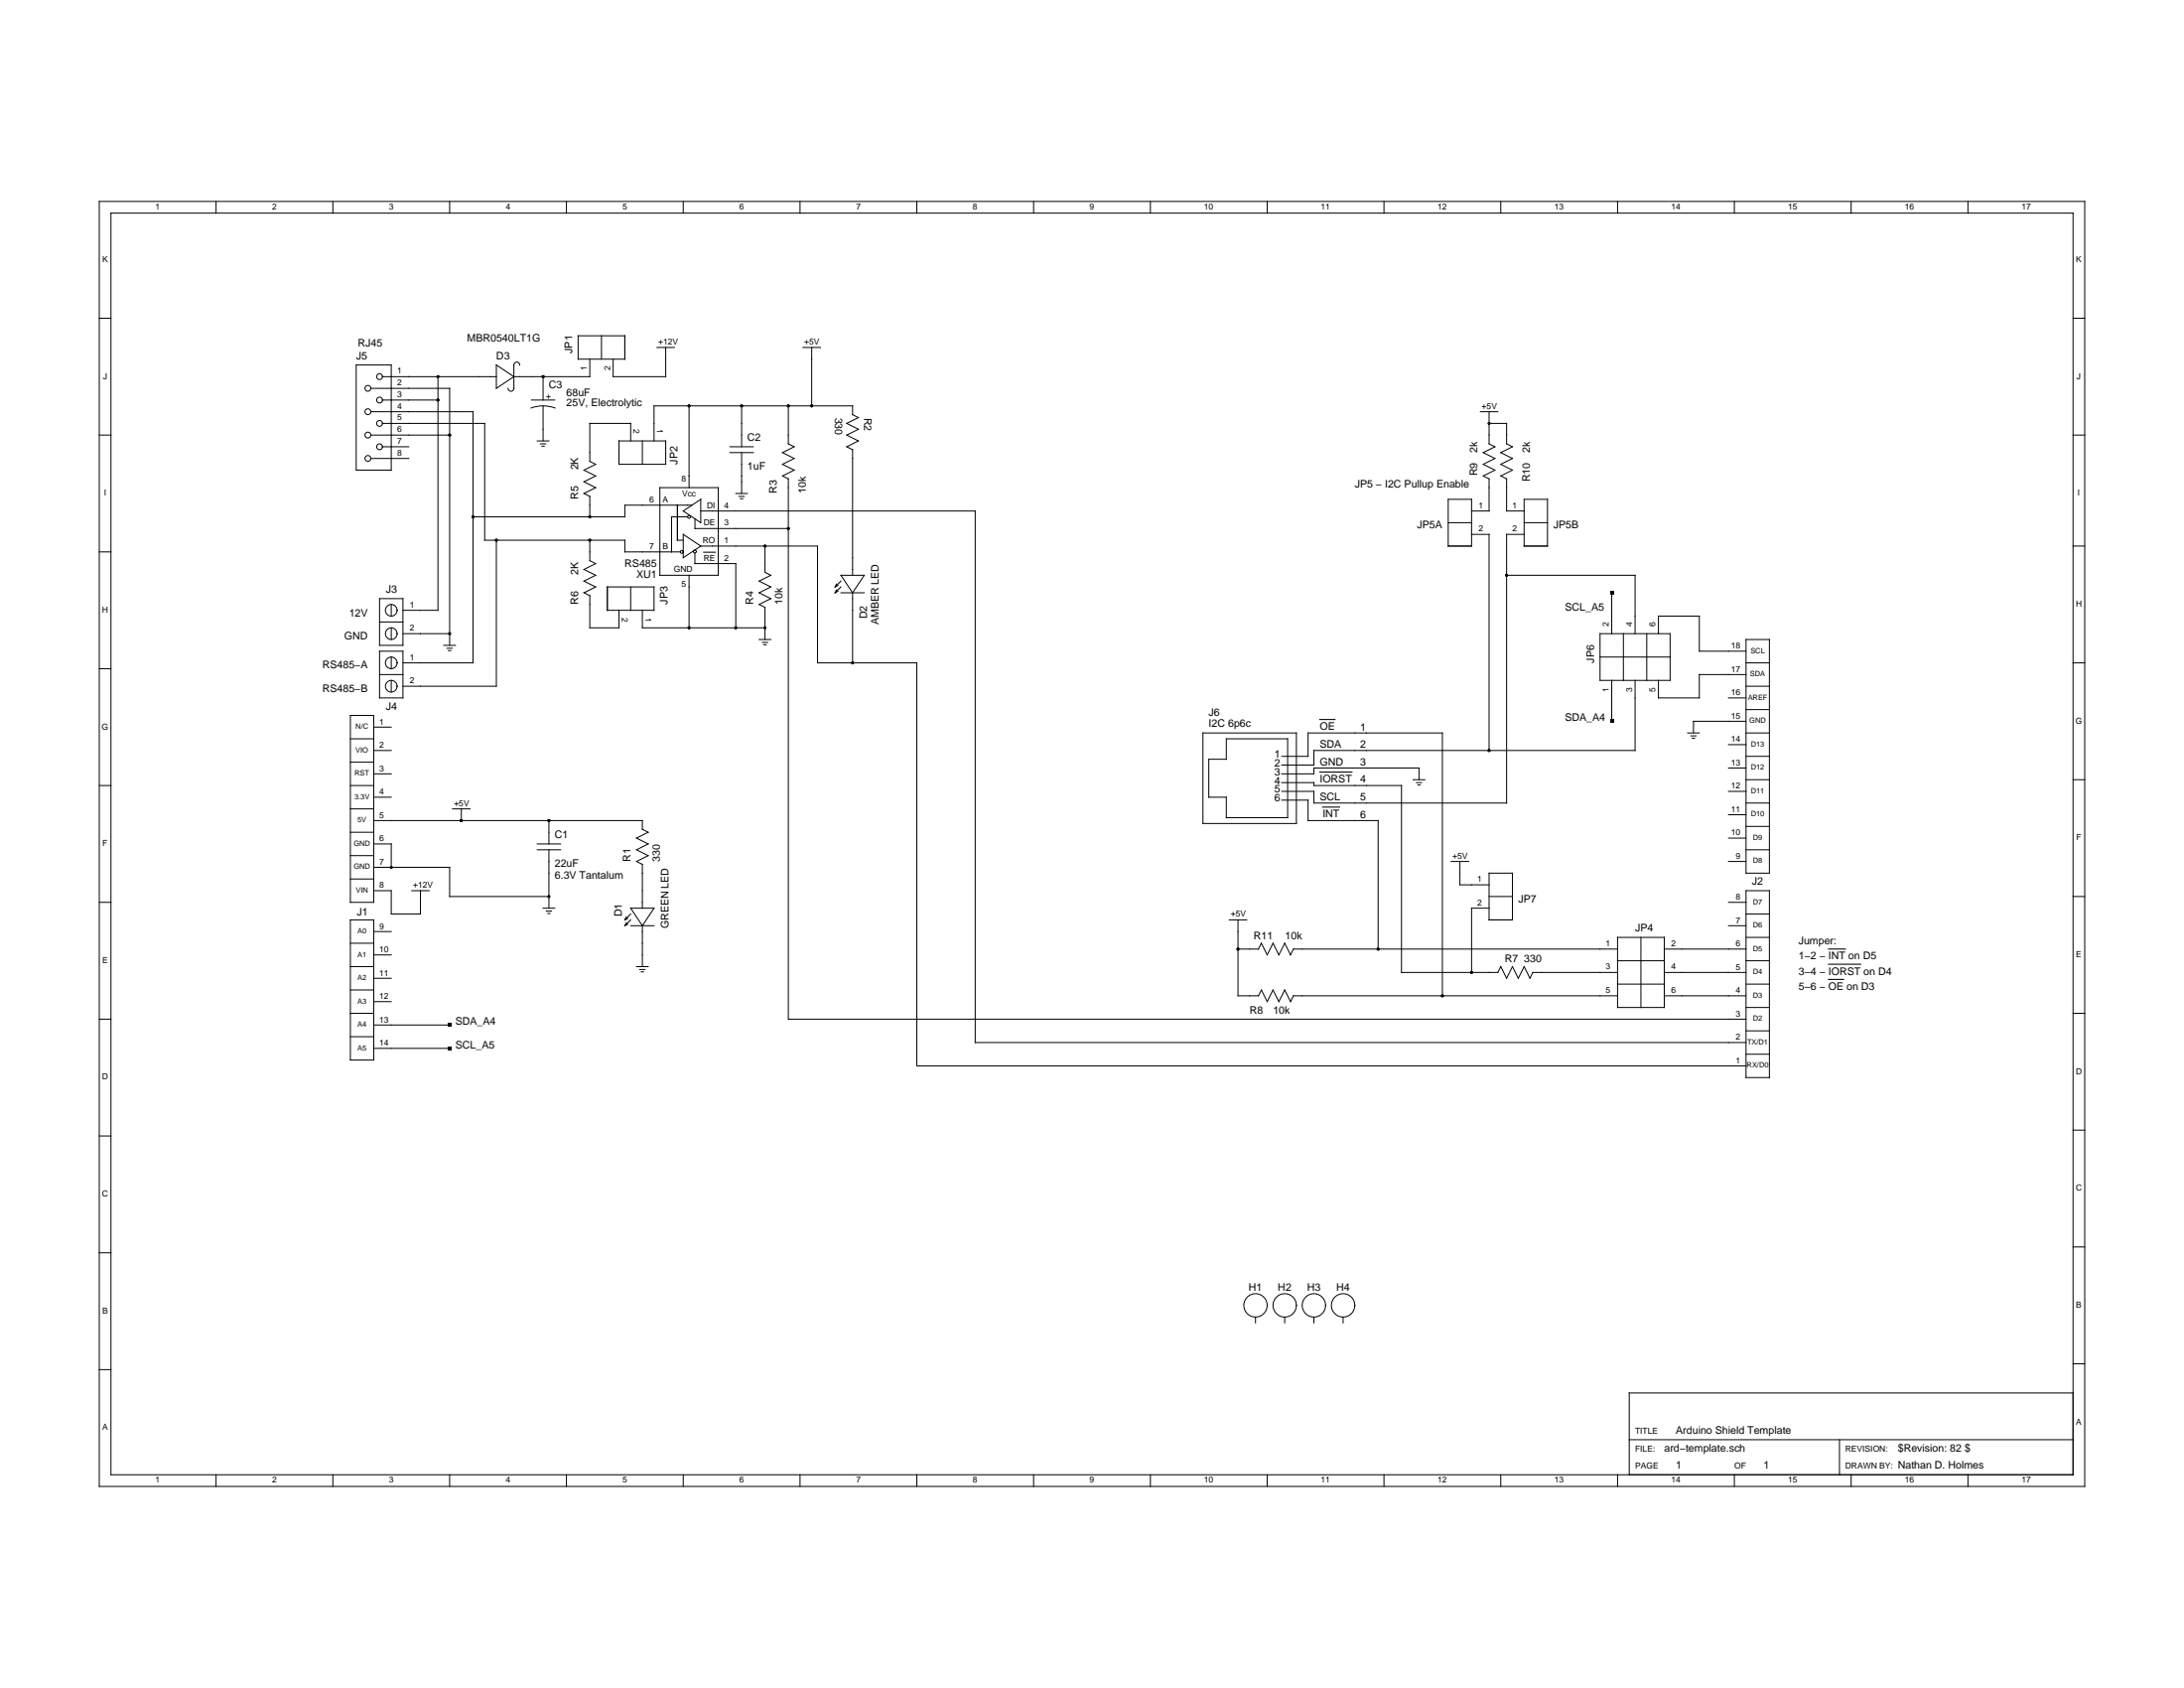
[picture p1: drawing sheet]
<svg xmlns="http://www.w3.org/2000/svg" width="279mm" height="216mm" viewBox="0 0 279 216" stroke-linecap="round" stroke-linejoin="round" font-family="sans-serif">
<g fill="none" stroke="#000" stroke-width=".13">
<path d="M12.7 25.8h254v164.3h-254zM14.2 27.3h251v161.3h-251zM27.6 25.8v1.5M42.6 25.8v1.5M57.5 25.8v1.5M72.5 25.8v1.5M87.4 25.8v1.5M102.3 25.8v1.5M117.3 25.8v1.5M132.2 25.8v1.5M147.2 25.8v1.5M162.1 25.8v1.5"/>
<path d="M177.1 25.8v1.5M192 25.8v1.5M206.9 25.8v1.5M221.9 25.8v1.5M236.8 25.8v1.5M251.8 25.8v1.5M12.7 55.6h1.5M12.7 40.7h1.5M45.6 46.7h4.5v13.4h-4.5zM47.4 55.6h10.1M47.4 52.7h13.1v32.1h-9M47.4 49.7h10.1v32.8"/>
<path d="M47.4 58.6h4.9M48.9 54.2h13.1v14.9h17.9v1.5h7.1M48.9 57.1h3.4M48.9 48.2h14.6M48.9 51.2h7.1M56 48.2v29.9h-4.5M63.5 46.7l2.2 1.5-2.2 1.5zM66.5 46.7a.37 .37 0 0 0-.4-.4 .37 .37 0 0 0-.4 .4v3a.37 .37 0 0 1-.3 .3 .37 .37 0 0 1-.4-.3M67.9 52.2a4.5 4.5 0 0 1 3.1 0M68 51.2h3M68.7 56.4h1.5M69.1 56.8h.7"/>
<path d="M69.3 57.1h.3M69.5 48.2v3M69.5 51.9v4.5M74 42.9h5.9v3h-5.9zM75.5 45.9v2.3h-9.8M76.9 42.9v3M79.2 56.4h6v3h-6zM80.7 56.4v-2.2h-5.2v4.8l.7 .4-1.5 .7 1.5 .8-1.5 .7 1.5 .8-1.5 .7 .8 .4M82.2 56.4v3M84 44.4h2.3M85.2 44.4v3.8h-6.8v-2.3M88.2 51.9v10.5"/>
<path d="M93.4 57.1h3M93.4 57.9h3M94.9 51.9v5.2M94.9 57.9v5.2M100.9 51.9v4.9l.7 .3-1.5 .8 1.5 .7-1.5 .8 1.5 .7-1.5 .8 .8 .3v69.2h122.5M102.7 44.4h2.3M103.8 44.4v7.5M109.1 53l.7 .4-1.5 .8 1.5 .7-1.5 .7 1.5 .8-1.5 .7 .8 .4v16.1M109.1 53v-1.1h-25.4v4.5M189.4 52.7h2.2M190.5 52.7v4.1l.7 .3-1.4 .8 1.4 .7-1.4 .8 1.4 .7-1.4 .8 .7 .3v4.2h-2.2M190.5 54.2h2.2v2.6l.8 .3-1.5 .8 1.5 .7-1.5 .8 1.5 .7-1.5 .8 .7 .3v4.2h2.3"/>
<path d="M265.2 55.6h1.5M265.2 40.7h1.5M12.7 70.6h1.5M48.6 76.6h2.9v5.9h-2.9zM48.6 79.6h2.9M50.1 77.3v1.5M63.5 69.1v18.7h-12M75.5 76.2v4.1h3.7v-2.2M75.5 69.1v2.6l.7 .4-1.5 .7 1.5 .8-1.5 .7 1.5 .8-1.5 .7 .8 .4M75.5 63.5v2.6M77.7 75.1h6v3h-6zM80.7 75.1v3"/>
<path d="M82.2 78.1v2.2h15.7M84.4 62.4h7.5v11.2h-7.5zM86.7 64.6v4.5h.7M87.4 68.3l2.2 1.5-2.2 1.5zM87.4 65.4l2.2-1.5v3zM88 66.1h-2.1v4.5M88.2 73.6v6.7M88.5 64.6h-8.6v1.5h-19.4M88.9 70.7v1.4h5.2v8.2M88.9 66.4v1.2h12M89.6 69.8h15v15h12.7v51.5h106.1M89.6 65.4h35.2v67.9h98.6"/>
<path d="M90 70.6h1.5M94.1 63.1h1.5M94.5 63.5h.7M94.7 63.8h.3M97.9 69.8v3.4l.7 .4-1.5 .7 1.5 .8-1.5 .7 1.5 .8-1.5 .7 .8 .4M97.9 77.7v4.1M107 75.4l-.2 .4M107 74.7l-.2 .4M107.2 75.6l-.4 .2M107.2 74.9l-.4 .2M107.6 73.6h3l-1.5 2.2zM107.6 75.8h3"/>
<path d="M107.6 74.3l-.8 .8M107.6 75.1l-.8 .7M109.1 75.8v9M185.3 63.9h3v5.9h-3zM185.3 66.9h3M188.3 68.3h2.2v27.7M192.7 73.6h16.5v7.4M195 63.9h3v5.9h-3zM195 68.3h-2.3v34.4h-24.6v-1.5h-4.1M195 66.9h3M206.2 75.8v5.2M265.2 69.8h1.5"/>
<path d="M12.7 85.5h1.5M44.8 91.5h3v23.9h-3zM44.8 94.5h3M44.8 97.5h3M47.8 99h2.3M47.8 96h2.3M47.8 93h2.3M48.6 83.3h2.9v6h-2.9zM48.6 86.3h2.9M50.1 80.3v1.5M50.1 84v1.5M50.1 87v1.5"/>
<path d="M51.5 81h6M56.8 82.5h1.5M57.2 82.9h.7M57.4 83.2h.3M97.1 81.8h1.5M97.5 82.2h.7M97.7 82.5h.3M153.9 93.7h11.9v11.6h-11.9zM156.9 94.5h7.8v10.1h-7.8v-2.6h-2.3v-4.9h2.3zM164 99h4.1v-.8h13.4v1.5M164 96.7h3.3v-3h17.2v33.7M168.8 92h2"/>
<path d="M168.8 98.7h4.2M180.8 99.7h1.5M204.7 81h9v6h-9zM204.7 84h9M206.2 87v5.3M207.7 81v6M209.2 87v9h-41.1v1.9h-4.1M210.7 81v6M212.2 81v-2.2h5.2v4.5h6M215.9 93.7h1.5M216.3 94.1h.7M216.5 94.4h.3"/>
<path d="M221.1 89.3h2.3M221.1 98.2h2.3M221.1 95.2h2.3M223.4 84.8h3M223.4 99.7h3M223.4 81.8h3v29.9h-3zM223.4 86.3h-6v3h-5.2v-2.3M223.4 96.7h3M223.4 92.3h-6.8v1.4M223.4 93.7h3M223.4 90.8h3M223.4 87.8h3"/>
<path d="M265.2 84.8h1.5M265.2 99.7h1.5M12.7 100.5h1.5M12.7 115.4h1.5M44.8 100.5h3M44.8 117.7h3v17.9h-3zM44.8 103.5h3M44.8 106.4h3M44.8 109.4h3M44.8 112.4h3M47.8 110.9h9.7v3.8h12.7M47.8 107.9h2.3v3"/>
<path d="M47.8 113.9h2.3v3h3.7v-3M47.8 102h2.3M47.8 105h34.4v1.1l.7 .3-1.5 .8 1.5 .7-1.5 .8 1.5 .7-1.5 .8 .8 .4v5.6M47.8 119.1h2.3M52.7 113.9h2.2M57.9 103.5h2.2M59 103.5v1.5M68.7 107.9h3M68.7 108.7h3M69.5 116.2h1.5M69.9 116.5h.7M70.1 116.8h.3"/>
<path d="M70.2 105v2.9M70.2 108.7v7.5M80.1 118l-.2 .4M80.1 117.3l-.2 .4M80.3 118.2l-.4 .2M80.3 117.5l-.4 .2M80.7 118.4h3M80.7 116.2h3l-1.5 2.2zM80.7 116.9l-.8 .8M80.7 117.7l-.8 .7M82.2 118.4v5.2M157.3 117.7h2.2"/>
<path d="M158.4 117.7v9.7h2.6l.4-.8M164 100.1h4.1v.4h11.2v23.9h12.3l.4-.8 .7 1.5 .8-1.5 .7 1.5 .8-1.5 .7 1.5M164 102.3h3.3v2.7h9v16.4M169.2 103.2h2.2M181.2 100.1h.7M181.4 100.4h.3M185.6 110.2h2.3M186.8 110.2v3h3.7M190.5 114.7h3M190.5 111.7h3v6h-3zM190.5 116.2h-2.2v8.2M206.9 119.9h6v9h-6z"/>
<path d="M209.9 119.9v9M221.1 115.4h2.3M221.1 118.4h2.3M221.1 104.2h2.3M221.1 107.2h2.3M221.1 101.2h2.3M221.1 110.2h2.3M223.4 113.9h3v23.9h-3zM223.4 119.9h3M223.4 116.9h3M223.4 108.7h3M223.4 105.7h3"/>
<path d="M223.4 102.7h3M265.2 114.7h1.5M12.7 130.4h1.5M44.8 129.6h3M44.8 120.6h3M44.8 123.6h3M44.8 126.6h3M44.8 132.6h3M47.8 125.1h2.3M47.8 122.1h2.3M47.8 131.1h9.7M47.8 128.1h2.3"/>
<path d="M47.8 134.1h9.7M81.4 123.6h1.5M81.8 124h.7M82 124.3h.3M158.4 121.4h2.6l.4-.8 .7 1.5 .8-1.5 .7 1.5 .8-1.5 .7 1.5 .4-.7M161.4 126.6l.7 1.5 .8-1.5 .7 1.5 .8-1.5 .7 1.5 .4-.7h41.4M165.5 121.4h41.4M206.9 125.9h6M206.9 124.4h-10.8l-.4 .7M206.9 122.9h6M212.9 121.4h10.5M212.9 127.4h10.5"/>
<path d="M212.9 124.4h10.5M223.4 134.8h3M223.4 131.8h3M223.4 128.9h3M223.4 125.9h3M223.4 122.9h3M233.9 121.4h2.2M233.9 123.3h4.1M233.9 125.3h2M265.2 129.6h1.5M12.7 145.3h1.5M265.2 144.5h1.5"/>
<path d="M265.2 159.5h1.5M12.7 160.2h1.5M12.7 175.2h1.5M160.6 168.5v.7M164.4 168.5v.7M168.1 168.5v.7M171.8 168.5v.7M265.2 178.2h-56.8v10.4M265.2 174.4h1.5M27.6 188.6v1.5M42.6 188.6v1.5M57.5 188.6v1.5"/>
<path d="M72.5 188.6v1.5M87.4 188.6v1.5M102.3 188.6v1.5M117.3 188.6v1.5M132.2 188.6v1.5M147.2 188.6v1.5M162.1 188.6v1.5M177.1 188.6v1.5M192 188.6v1.5M206.9 188.6v1.5M208.4 184.1h56.8M221.9 188.6v1.5"/>
<path d="M235.3 184.1v4.5M236.8 188.6v1.5M251.8 188.6v1.5"/>
<circle cx="47.1" cy="55.6" r=".37"/>
<circle cx="47.1" cy="49.7" r=".37"/>
<circle cx="47.1" cy="58.6" r=".37"/>
<circle cx="47.1" cy="52.7" r=".37"/>
<circle cx="48.6" cy="54.2" r=".37"/>
<circle cx="48.6" cy="51.2" r=".37"/>
<circle cx="48.6" cy="48.2" r=".37"/>
<circle cx="48.6" cy="57.1" r=".37"/>
<circle cx="50.1" cy="78.1" r=".75"/>
<circle cx="87.2" cy="70.6" r=".19"/>
<circle cx="88.2" cy="66.1" r=".19"/>
<circle cx="88.9" cy="70.5" r=".19"/>
<circle cx="50.1" cy="81" r=".75"/>
<circle cx="50.1" cy="87.8" r=".75"/>
<circle cx="50.1" cy="84.8" r=".75"/>
<circle cx="160.6" cy="167" r="1.49"/>
<circle cx="164.4" cy="167" r="1.49"/>
<circle cx="168.1" cy="167" r="1.49"/>
<circle cx="171.8" cy="167" r="1.49"/>
</g>
<g fill="#000">
<path d="M206 75.6h.4v.4h-.4zM206 92h.4v.5h-.4zM57.3 133.9h.4v.4h-.4zM57.3 130.9h.4v.4h-.4z"/>
<circle cx="56" cy="48.2" r=".19"/>
<circle cx="56" cy="51.2" r=".19"/>
<circle cx="57.5" cy="55.6" r=".19"/>
<circle cx="69.5" cy="48.2" r=".19"/>
<circle cx="88.2" cy="51.9" r=".19"/>
<circle cx="94.9" cy="51.9" r=".19"/>
<circle cx="100.9" cy="51.9" r=".19"/>
<circle cx="103.8" cy="51.9" r=".19"/>
<circle cx="190.5" cy="54.2" r=".19"/>
<circle cx="60.5" cy="66.1" r=".19"/>
<circle cx="63.5" cy="69.1" r=".19"/>
<circle cx="75.5" cy="69.1" r=".19"/>
<circle cx="75.5" cy="66.1" r=".19"/>
<circle cx="97.9" cy="69.8" r=".19"/>
<circle cx="100.9" cy="67.6" r=".19"/>
<circle cx="192.7" cy="73.6" r=".19"/>
<circle cx="57.5" cy="81" r=".19"/>
<circle cx="88.2" cy="80.3" r=".19"/>
<circle cx="94.1" cy="80.3" r=".19"/>
<circle cx="97.9" cy="80.3" r=".19"/>
<circle cx="109.1" cy="84.8" r=".19"/>
<circle cx="190.5" cy="96" r=".19"/>
<circle cx="50.1" cy="110.9" r=".19"/>
<circle cx="59" cy="105" r=".19"/>
<circle cx="70.2" cy="114.7" r=".19"/>
<circle cx="70.2" cy="105" r=".19"/>
<circle cx="158.4" cy="121.4" r=".19"/>
<circle cx="176.3" cy="121.4" r=".19"/>
<circle cx="184.5" cy="127.4" r=".19"/>
<circle cx="188.3" cy="124.4" r=".19"/>
</g>
<g font-size="1.3">
<text x="45.6" y="45.9">J5</text>
<text x="45.8" y="44.3">RJ45</text>
<text x="59.8" y="43.7">MBR0540LT1G</text>
<text x="63.5" y="45.9">D3</text>
<text x="73.2" y="45.2" transform="rotate(-90 73.2 45.2)">JP1</text>
<text x="70.2" y="49.7">C3</text>
<text x="72.5" y="50.7">68uF</text>
<text x="72.5" y="51.9">25V, Electrolytic</text>
<text x="106.8" y="53.4" transform="rotate(90 106.8 53.4)">330</text>
<text x="110.6" y="53.4" transform="rotate(90 110.6 53.4)">R2</text>
<text x="86.7" y="59.4" transform="rotate(-90 86.7 59.4)">JP2</text>
<text x="95.6" y="56.4">C2</text>
<text x="189" y="57.9" transform="rotate(-90 189 57.9)">2k</text>
<text x="195.7" y="57.9" transform="rotate(-90 195.7 57.9)">2k</text>
<text x="74" y="63.9" transform="rotate(-90 74 63.9)">R5</text>
<text x="74" y="60.1" transform="rotate(-90 74 60.1)">2K</text>
<text x="95.6" y="60.1">1uF</text>
<text x="99.4" y="63.1" transform="rotate(-90 99.4 63.1)">R3</text>
<text x="103.1" y="63.1" transform="rotate(-90 103.1 63.1)">10k</text>
<text x="173.3" y="62.4">JP5 − I2C Pullup Enable</text>
<text x="189" y="60.9" transform="rotate(-90 189 60.9)">R9</text>
<text x="195.7" y="61.6" transform="rotate(-90 195.7 61.6)">R10</text>
<text x="181.3" y="67.6">JP5A</text>
<text x="198.7" y="67.6">JP5B</text>
<text x="49.4" y="75.8">J3</text>
<text x="74" y="77.3" transform="rotate(-90 74 77.3)">R6</text>
<text x="74" y="73.6" transform="rotate(-90 74 73.6)">2K</text>
<text x="79.9" y="72.5">RS485</text>
<text x="81.4" y="74">XU1</text>
<text x="85.4" y="77.3" transform="rotate(-90 85.4 77.3)">JP3</text>
<text x="96.4" y="77.3" transform="rotate(-90 96.4 77.3)">R4</text>
<text x="100.1" y="77.3" transform="rotate(-90 100.1 77.3)">10k</text>
<text x="44.1" y="81.8">GND</text>
<text x="44.7" y="78.8">12V</text>
<text x="110.9" y="79.2" transform="rotate(-90 110.9 79.2)">D2</text>
<text x="112.4" y="79.9" transform="rotate(-90 112.4 79.9)">AMBER LED</text>
<text x="200.2" y="78.1">SCL_A5</text>
<text x="41.3" y="85.5">RS485−A</text>
<text x="41.3" y="88.5">RS485−B</text>
<text x="203.9" y="84.8" transform="rotate(-90 203.9 84.8)">JP6</text>
<text x="49.4" y="90.8">J4</text>
<text x="154.6" y="91.5">J6</text>
<text x="154.6" y="93">I2C 6p6c</text>
<text x="168.8" y="93.4">OE</text>
<text x="168.8" y="95.6">SDA</text>
<text x="174" y="93.4">1</text>
<text x="174" y="95.7">2</text>
<text x="200.2" y="92.3">SDA_A4</text>
<text x="163" y="96.9">1</text>
<text x="163" y="98">2</text>
<text x="163" y="99.2">3</text>
<text x="163" y="100.3">4</text>
<text x="163" y="101.4">5</text>
<text x="168.8" y="100.1">IORST</text>
<text x="168.8" y="97.9">GND</text>
<text x="174" y="97.9">3</text>
<text x="174" y="100.1">4</text>
<text x="71" y="107.2">C1</text>
<text x="163" y="102.5">6</text>
<text x="168.8" y="102.3">SCL</text>
<text x="169.2" y="104.6">INT</text>
<text x="174" y="102.4">5</text>
<text x="174" y="104.6">6</text>
<text x="71" y="110.9">22uF</text>
<text x="71" y="112.4">6.3V Tantalum</text>
<text x="80.7" y="110.2" transform="rotate(-90 80.7 110.2)">R1</text>
<text x="84.4" y="110.2" transform="rotate(-90 84.4 110.2)">330</text>
<text x="224.1" y="113.2">J2</text>
<text x="45.6" y="117.1">J1</text>
<text x="79.6" y="117.3" transform="rotate(-90 79.6 117.3)">D1</text>
<text x="85.5" y="118.8" transform="rotate(-90 85.5 118.8)">GREEN LED</text>
<text x="194.2" y="115.4">JP7</text>
<text x="209.2" y="119.1">JP4</text>
<text x="160.4" y="120.1">R11</text>
<text x="164.4" y="120.1">10k</text>
<text x="192.5" y="123.1">R7</text>
<text x="195" y="123.1">330</text>
<text x="230.1" y="120.8">Jumper:</text>
<text x="230.1" y="122.7">1−2 − INT on D5</text>
<text x="230.1" y="124.7">3−4 − IORST on D4</text>
<text x="58.3" y="131.1">SDA_A4</text>
<text x="159.9" y="129.6">R8</text>
<text x="162.9" y="129.6">10k</text>
<text x="230.1" y="126.6">5−6 − OE on D3</text>
<text x="58.3" y="134.1">SCL_A5</text>
<text x="159.8" y="165.1">H1</text>
<text x="163.5" y="165.1">H2</text>
<text x="167.2" y="165.1">H3</text>
<text x="171" y="165.1">H4</text>
<text x="212.9" y="185.6">ard−template.sch</text>
<text x="214.4" y="183.4">Arduino Shield Template</text>
<text x="242.8" y="185.6">$Revision: 82 $</text>
<text x="214.4" y="187.9">1</text>
<text x="225.6" y="187.9">1</text>
<text x="242.8" y="187.9">Nathan D. Holmes</text>
</g>
<g font-size="1.1">
<text x="19.9" y="26.8">1</text>
<text x="34.8" y="26.8">2</text>
<text x="49.8" y="26.8">3</text>
<text x="64.7" y="26.8">4</text>
<text x="79.6" y="26.8">5</text>
<text x="94.6" y="26.8">6</text>
<text x="109.5" y="26.8">7</text>
<text x="124.5" y="26.8">8</text>
<text x="139.4" y="26.8">9</text>
<text x="154" y="26.8">10</text>
<text x="169" y="26.8">11</text>
<text x="183.9" y="26.8">12</text>
<text x="198.9" y="26.8">13</text>
<text x="213.8" y="26.8">14</text>
<text x="228.7" y="26.8">15</text>
<text x="243.7" y="26.8">16</text>
<text x="258.6" y="26.8">17</text>
<text x="13.1" y="33.5">K</text>
<text x="265.6" y="33.5">K</text>
<text x="50.8" y="47.8">1</text>
<text x="75.1" y="47.4" transform="rotate(-90 75.1 47.4)">1</text>
<text x="78.1" y="47.4" transform="rotate(-90 78.1 47.4)">2</text>
<text x="84.2" y="44.1">+12V</text>
<text x="102.9" y="44.1">+5V</text>
<text x="13.2" y="48.5">J</text>
<text x="50.8" y="49.3">2</text>
<text x="50.8" y="50.8">3</text>
<text x="50.8" y="52.3">4</text>
<text x="50.8" y="53.8">5</text>
<text x="69.8" y="50.4" transform="rotate(90 69.8 50.4)">+</text>
<text x="189.6" y="52.3">+5V</text>
<text x="265.7" y="48.5">J</text>
<text x="50.8" y="55.3">6</text>
<text x="50.8" y="56.8">7</text>
<text x="50.8" y="58.3">8</text>
<text x="81.1" y="54.9" transform="rotate(90 81.1 54.9)">2</text>
<text x="84" y="54.9" transform="rotate(90 84 54.9)">1</text>
<text x="13.3" y="63.4">I</text>
<text x="83.1" y="64.2">6</text>
<text x="84.8" y="64.2">A</text>
<text x="87.2" y="61.6">8</text>
<text x="87.3" y="63.5">Vcc</text>
<text x="90.4" y="65">DI</text>
<text x="92.6" y="65">4</text>
<text x="189.2" y="65">1</text>
<text x="193.5" y="65">1</text>
<text x="265.8" y="63.4">I</text>
<text x="83.1" y="70.2">7</text>
<text x="84.8" y="70.2">B</text>
<text x="89.9" y="69.5">RO</text>
<text x="90" y="67.2">DE</text>
<text x="90" y="71.7">RE</text>
<text x="92.6" y="69.5">1</text>
<text x="92.6" y="71.7">2</text>
<text x="92.6" y="67.2">3</text>
<text x="189.2" y="68">2</text>
<text x="193.5" y="68">2</text>
<text x="52.4" y="77.7">1</text>
<text x="86.2" y="73.2">GND</text>
<text x="87.2" y="75.1">5</text>
<text x="265.6" y="77.6">H</text>
<text x="13.1" y="78.3">H</text>
<text x="52.4" y="80.7">2</text>
<text x="79.6" y="79" transform="rotate(90 79.6 79)">2</text>
<text x="82.5" y="79" transform="rotate(90 82.5 79)">1</text>
<text x="205.8" y="80.2" transform="rotate(-90 205.8 80.2)">2</text>
<text x="208.8" y="80.2" transform="rotate(-90 208.8 80.2)">4</text>
<text x="211.8" y="80.2" transform="rotate(-90 211.8 80.2)">6</text>
<text x="221.5" y="83">18</text>
<text x="52.4" y="84.4">1</text>
<text x="52.4" y="87.4">2</text>
<text x="205.8" y="88.5" transform="rotate(-90 205.8 88.5)">1</text>
<text x="208.8" y="88.5" transform="rotate(-90 208.8 88.5)">3</text>
<text x="211.8" y="88.5" transform="rotate(-90 211.8 88.5)">5</text>
<text x="221.5" y="88.9">16</text>
<text x="221.5" y="85.9">17</text>
<text x="13" y="93.3">G</text>
<text x="48.5" y="95.7">2</text>
<text x="48.5" y="92.7">1</text>
<text x="221.5" y="94.9">14</text>
<text x="221.5" y="91.9">15</text>
<text x="265.5" y="92.5">G</text>
<text x="48.5" y="101.6">4</text>
<text x="48.5" y="98.6">3</text>
<text x="221.5" y="97.9">13</text>
<text x="221.5" y="100.9">12</text>
<text x="48.5" y="107.6">6</text>
<text x="48.5" y="104.6">5</text>
<text x="58.1" y="103.1">+5V</text>
<text x="221.5" y="103.9">11</text>
<text x="221.5" y="106.9">10</text>
<text x="265.6" y="107.5">F</text>
<text x="13.1" y="108.2">F</text>
<text x="48.5" y="110.6">7</text>
<text x="48.5" y="113.6">8</text>
<text x="52.9" y="113.5">+12V</text>
<text x="185.8" y="109.8">+5V</text>
<text x="189" y="112.8">1</text>
<text x="222.1" y="109.8">9</text>
<text x="48.5" y="118.8">9</text>
<text x="157.4" y="117.3">+5V</text>
<text x="189" y="115.8">2</text>
<text x="222.1" y="118.1">7</text>
<text x="222.1" y="115.1">8</text>
<text x="13.1" y="123.2">E</text>
<text x="48.5" y="124.8">11</text>
<text x="48.5" y="121.8">10</text>
<text x="205.4" y="121">1</text>
<text x="205.4" y="124">3</text>
<text x="213.8" y="121">2</text>
<text x="213.8" y="124">4</text>
<text x="222.1" y="121.1">6</text>
<text x="222.1" y="124">5</text>
<text x="265.6" y="122.4">E</text>
<text x="48.5" y="130.8">13</text>
<text x="48.5" y="127.8">12</text>
<text x="205.4" y="127">5</text>
<text x="213.8" y="127">6</text>
<text x="222.1" y="127">4</text>
<text x="222.1" y="130">3</text>
<text x="48.5" y="133.8">14</text>
<text x="222.1" y="133">2</text>
<text x="222.1" y="136">1</text>
<text x="265.6" y="137.4">D</text>
<text x="13.1" y="138.1">D</text>
<text x="13.1" y="153.1">C</text>
<text x="265.6" y="152.3">C</text>
<text x="13.1" y="168">B</text>
<text x="265.6" y="167.2">B</text>
<text x="13.1" y="182.9">A</text>
<text x="209.2" y="185.6">FILE:</text>
<text x="209.2" y="183.4">TITLE</text>
<text x="236.1" y="185.6">REVISION:</text>
<text x="265.6" y="182.2">A</text>
<text x="19.9" y="189.6">1</text>
<text x="34.8" y="189.6">2</text>
<text x="49.8" y="189.6">3</text>
<text x="64.7" y="189.6">4</text>
<text x="79.6" y="189.6">5</text>
<text x="94.6" y="189.6">6</text>
<text x="109.5" y="189.6">7</text>
<text x="124.5" y="189.6">8</text>
<text x="139.4" y="189.6">9</text>
<text x="154" y="189.6">10</text>
<text x="169" y="189.6">11</text>
<text x="183.9" y="189.6">12</text>
<text x="198.9" y="189.6">13</text>
<text x="209.2" y="187.9">PAGE</text>
<text x="213.8" y="189.6">14</text>
<text x="221.9" y="187.9">OF</text>
<text x="228.7" y="189.6">15</text>
<text x="236.1" y="187.9">DRAWN BY:</text>
<text x="243.7" y="189.6">16</text>
<text x="258.6" y="189.6">17</text>
</g>
<g font-size=".9">
<text x="223.9" y="83.5">SCL</text>
<text x="223.6" y="89.5">AREF</text>
<text x="223.9" y="86.5">SDA</text>
<text x="45.5" y="93.2">N/C</text>
<text x="223.8" y="92.5">GND</text>
<text x="224" y="95.5">D13</text>
<text x="45.4" y="99.2">RST</text>
<text x="45.5" y="96.2">VIO</text>
<text x="224" y="101.5">D11</text>
<text x="224" y="98.5">D12</text>
<text x="45.3" y="102.2">3.3V</text>
<text x="45.7" y="105.2">5V</text>
<text x="224" y="104.4">D10</text>
<text x="224.3" y="107.4">D9</text>
<text x="45.3" y="108.2">GND</text>
<text x="45.3" y="111.2">GND</text>
<text x="224.3" y="110.4">D8</text>
<text x="45.5" y="114.2">VIN</text>
<text x="45.7" y="119.4">A0</text>
<text x="224.3" y="115.7">D7</text>
<text x="224.3" y="118.6">D6</text>
<text x="45.7" y="125.4">A2</text>
<text x="45.7" y="122.4">A1</text>
<text x="224.3" y="124.6">D4</text>
<text x="224.3" y="121.6">D5</text>
<text x="45.7" y="128.4">A3</text>
<text x="45.7" y="131.3">A4</text>
<text x="224.3" y="127.6">D3</text>
<text x="224.3" y="130.6">D2</text>
<text x="45.7" y="134.3">A5</text>
<text x="223.5" y="136.6">RX/D0</text>
<text x="223.5" y="133.6">TX/D1</text>
</g>
</svg>
